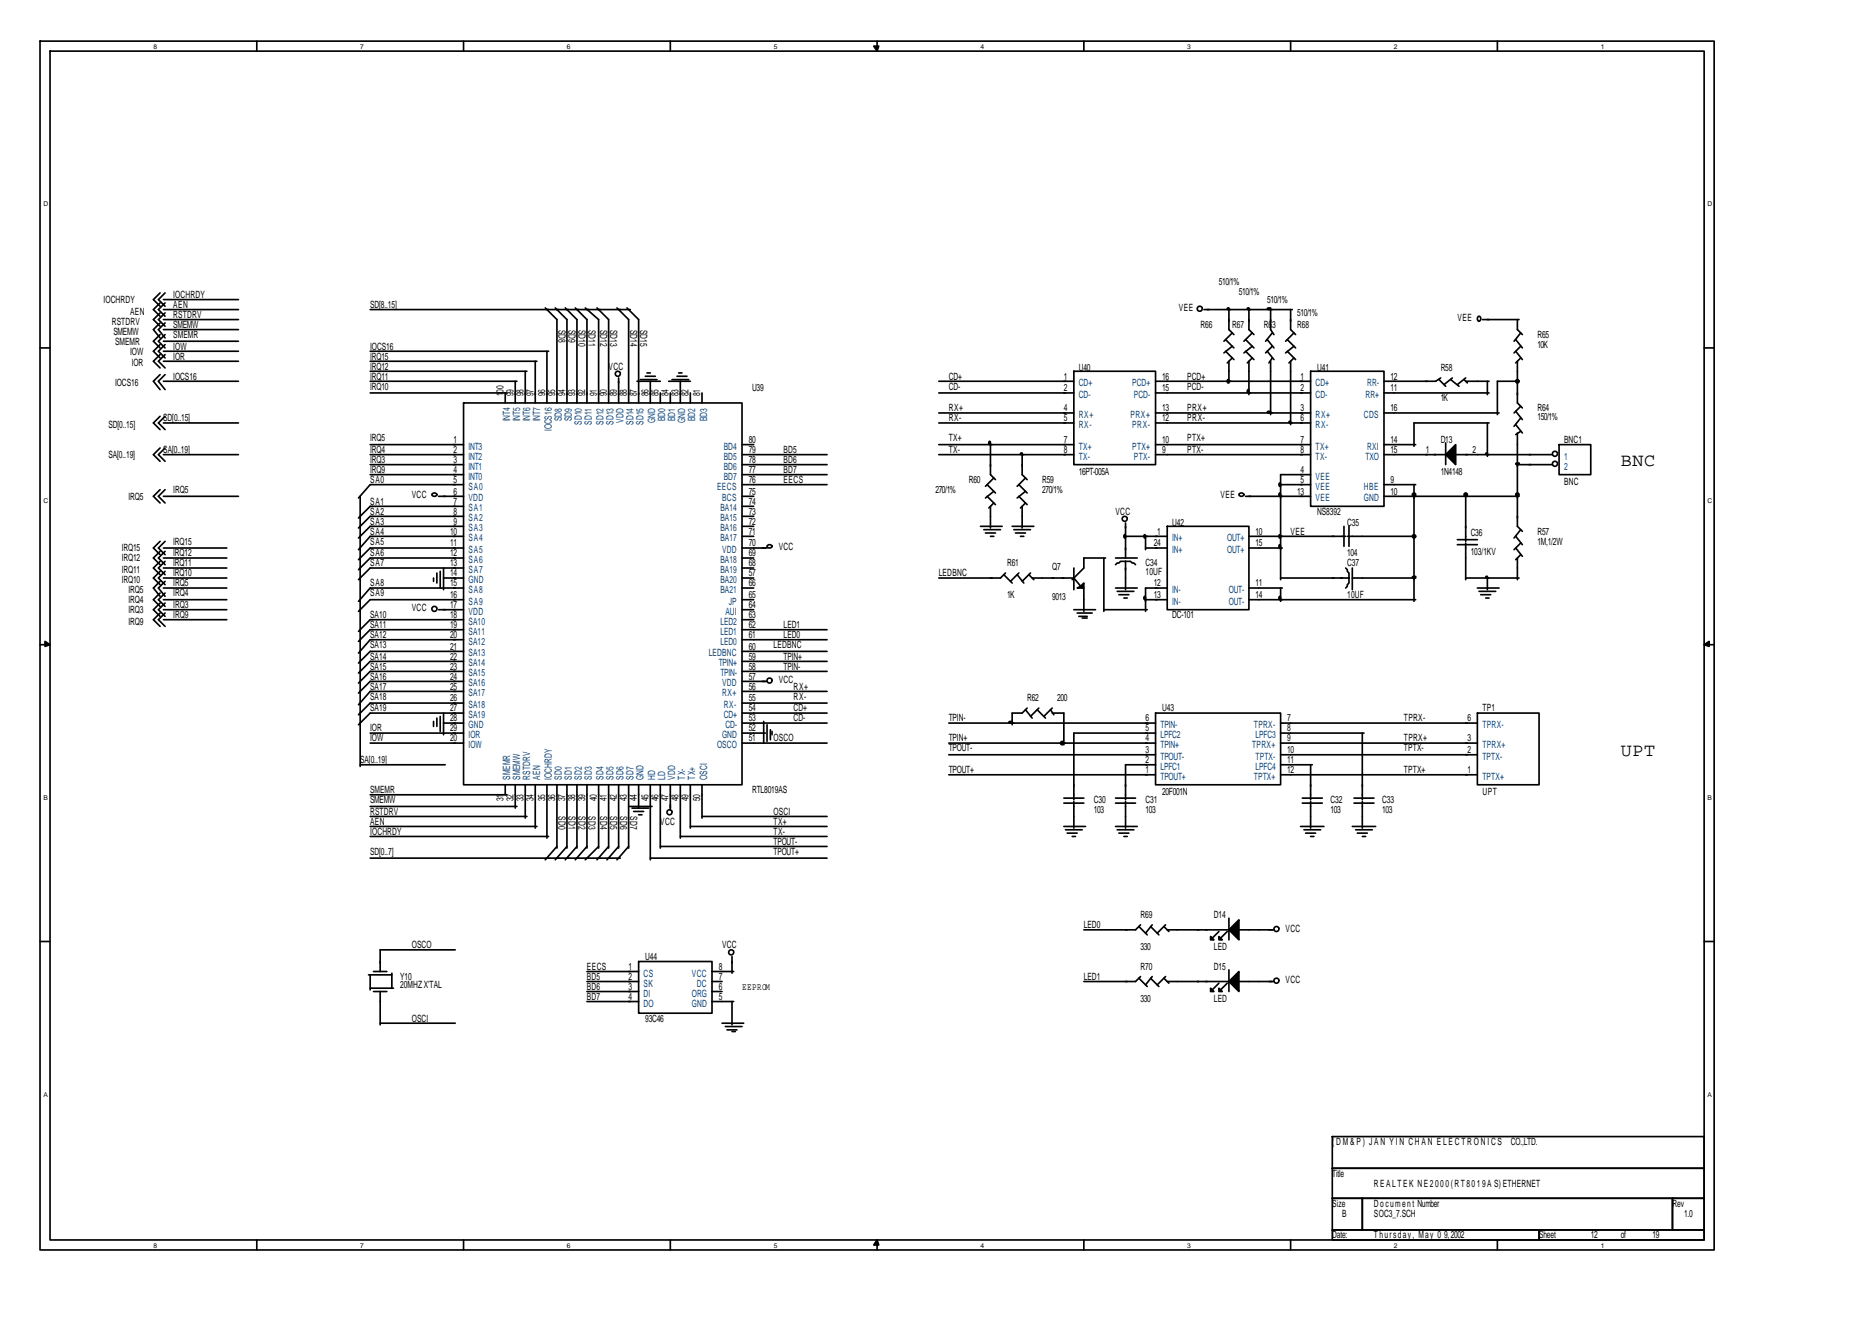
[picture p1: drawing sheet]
<svg xmlns="http://www.w3.org/2000/svg" width="297mm" height="210mm" viewBox="0 0 297 210" stroke-linecap="round" stroke-linejoin="round" font-family="sans-serif">
<g fill="none" stroke="#000" stroke-width=".26">
<path d="M6.3 6.5h265.7v191.8h-265.7zM7.9 8.1h262.5v188.7h-262.5zM40.7 6.5v1.6M73.6 6.5v1.6M106.4 6.5v1.6M139.2 6.5v1.6M172 6.5v1.6M204.8 6.5v1.6M237.6 6.5v1.6M6.3 55.2h1.6M25.4 46.5l-1.1 1 1.1 1.1M25.4 48.1l-1.1 1 1.1 1.1"/>
<path d="M25.4 49.7l-1.1 1 1.1 1.1M25.4 51.2l-1.1 1.1 1.1 1.3M25.4 53.1l-1.1 1.1 1.1 1M25.4 54.7l-1.1 1 1.1 1.1M25.4 56.3l-1.1 1 1.1 1.1M25.4 59.4l-1.1 1.1 1.1 1.3M25.9 49.1h11.9M25.9 50.7h11.9M25.9 47.5h11.9M25.9 52.3h11.9M25.9 54.2h11.9M25.9 55.7h11.9"/>
<path d="M25.9 57.3h11.9M26.2 46.5l-1.1 1 1.1 1.1M26.2 48.1l-1.1 1 1.1 1.1M26.2 49.7l-1.1 1 1.1 1.1M26.2 51.2l-1.1 1.1 1.1 1.3M26.2 53.1l-1.1 1.1 1.1 1M26.2 54.7l-1.1 1 1.1 1.1M26.2 56.3l-1.1 1 1.1 1.1M26.2 59.4l-1.1 1.1 1.1 1.3M58.7 49.1h41.3M58.7 55.7h28.3M58.7 57.3h26.5"/>
<path d="M58.7 58.9h24.9M83.3 58.9v5M84.9 57.3v6.6M86.5 48.9l1.9 1.8v13.2M86.8 55.7v8.2M88.1 48.9l1.9 1.8v13.2M89.7 48.9l1.8 1.8v13.2M91.3 48.9l1.8 1.8v13.2M92.9 48.9l2.1 1.8v13.2M94.7 48.9l1.9 1.8v13.2M97.9 48.9l1.8 1.8v13.2M98.2 60v3.9"/>
<path d="M98.4 59.2a.4 .4 0 0 0-.6-.3 .4 .4 0 0 0-.1 .7 .4 .4 0 0 0 .7-.1v-.2M99.5 48.9l1.8 1.8v13.2M102.4 59.7h1.6M102.7 59.2h.5M107.4 59.7h1.6M107.7 59.2h.5M170.4 58.9h13v14.8h-13zM190.8 48.9a.4 .4 0 0 0-.6-.3 .4 .4 0 0 0-.1 .6 .4 .4 0 0 0 .6 0l.1-.2M191 49.1h14.1M194.5 53.9l1.3 1.3M194.5 55.7l1.3 1.4M195 49.1v3.2l.8 .8"/>
<path d="M195 57.3v3.5M195.5 52.8l-1.3 1.4M195.5 54.9l-1.3 1.1M195.5 56.8l-.8 .8M197.6 53.9l1.4 1.3M197.6 55.7l1.4 1.4M198.2 49.1v3.2l.8 .8M198.2 57.3v5.3M198.7 52.8l-1.3 1.4M198.7 54.9l-1.3 1.1M198.7 56.8l-.8 .8M201.1 53.9l1 1.3"/>
<path d="M201.1 55.7l1 1.4M201.6 49.1v3.2l.5 .8M201.6 57.3v8.5M201.9 52.8l-1.1 1.4M201.9 54.9l-1.1 1.1M201.9 56.8l-.6 .8M204.3 53.9l1.3 1.3M204.3 55.7l1.3 1.4M204.8 49.1v3.2l.8 .8M204.8 57.3v10.1M205.3 52.8l-1.3 1.4M205.3 54.9l-1.3 1.1"/>
<path d="M205.3 56.8l-.8 .8M208 58.9h11.6v21.4h-11.6zM228.6 60l-.8 .5h-8.2M230.5 60l-1.4 1M232.6 60l-1.4 1M234.9 50.4a.26 .26 0 0 0-.3-.2 .46 .46 0 0 0 .1 .8l.1-.1 .1-.3M235.2 50.7h5.8M240.5 53.9l1.1 1.3M240.5 55.7l1.1 1.4M240.8 50.7v1.6l.8 .8M240.8 57.3v6.6l.8 .8M241.3 52.8l-1.1 1.4"/>
<path d="M241.3 54.9l-1.1 1.1M241.3 56.8l-.8 .8M270.4 55.2h1.6M25.4 77.7l-1.1 1.1 1.1 1M25.4 71.1l-1.1 1 1.1 1.1M25.4 66.1l-1.1 1 1.1 1.1M25.9 60.5h11.9M25.9 78.8h11.9M25.9 72.1h11.9M25.9 67.1h11.9M26.2 77.7l-1.1 1.1 1.1 1M26.2 71.1l-1.1 1 1.1 1.1"/>
<path d="M26.2 66.1l-1.1 1 1.1 1.1M57.1 78.8v42.8M58.7 60.5h23.3M58.7 70.6h14.9M58.7 72.1h14.9M58.7 73.7h14.9M58.7 75.3h14.9M58.7 62.4h21.7M68.6 78.4a.46 .46 0 0 1 .7 .1 .38 .38 0 0 1-.4 .3 .38 .38 0 0 1-.3-.4zM69.6 78.8h4M73.6 63.9h44.1v60.6h-44.1zM73.6 76.9h-14.9l-1.8 2.1"/>
<path d="M80.2 62.4v1.5M81.8 60.5v3.4M101.1 60.5h3.7M101.6 60.2h2.6M103.2 60.5v3.4M104.8 62.4v1.5M106.1 60.5h3.4M106.4 62.4v1.5M106.6 60.2h2.7M107.9 60.5v3.4M109.5 62.4v1.5M111.4 62.4v1.5"/>
<path d="M117.7 78.8h1.9M117.7 70.6h1.9M117.7 72.1h13.5M117.7 73.7h13.5M117.7 75.3h13.5M117.7 76.9h13.5M149 60.5h21.4M149 70.6h21.4M149 72.1h21.4M149 62.4h21.4M149 65.5h21.4M149 67.1h21.4"/>
<path d="M156.6 76.9l1.4 1.3M156.6 78.8l1.4 1.3M157.2 70.6v4.7l.8 .8M157.7 75.8l-1.3 1.4M157.7 78l-1.3 1M157.7 79.8l-.8 .8M161.7 76.9l1.3 1.3M161.7 78.8l1.3 1.3M162.2 72.1v3.2l.8 .8M162.7 75.8l-1.3 1.4M162.7 78l-1.3 1M162.7 79.8l-.8 .8"/>
<path d="M183.4 60.5h24.6M183.4 70.6h24.6M183.4 72.1h24.6M183.4 62.4h24.6M183.4 65.5h24.6M183.4 67.1h24.6M196.6 78.4a.46 .46 0 0 1 .8 .1 .38 .38 0 0 1-.4 .3 .38 .38 0 0 1-.4-.4zM197.6 78.8h10.4M203.2 76.9h4.8M208 75.3h-4.8v16.7M219.6 78.8h21.4M219.6 70.6h5"/>
<path d="M219.6 72.1h9.8M219.6 76.9h5M219.6 62.4h16.7M219.6 65.5h18.3M224.4 76.9v18.5M228.3 60.2l1.1 1.1M229.4 70.3v3.4M230.2 60.2l1.3 1.1M231 72.1h15.3M232.3 60.2l.5 .6M232.6 60.5h3.7M232.6 78.8v7.1"/>
<path d="M236 60.5v2.1M236 67.1v5.3M236.3 67.1h-11.9v3.7M240.5 65.3l1.1 1.3M240.5 67.4l1.1 1.3M240.8 73.7h5.5M240.8 68.7v14.8l.8 .8M241 60.5h-3.4v5.3M241.3 64.5l-1.1 1M241.3 66.3l-1.1 1.3M241.3 68.4l-.8 .6M247.1 71.9a.4 .4 0 0 0-.6-.3 .4 .4 0 0 0-.1 .7 .4 .4 0 0 0 .7-.1v-.2"/>
<path d="M247.1 73.5a.4 .4 0 0 0-.6-.3 .4 .4 0 0 0-.1 .6 .4 .4 0 0 0 .7 0v-.2M247.4 70.6h5v4.7h-5zM25.4 95.7l-1.1 1 1.1 1.1M25.4 94.1l-1.1 1.1 1.1 1M25.4 92.3l-1.1 1 1.1 1.3M25.4 97.3l-1.1 1 1.1 1.1M25.4 90.7l-1.1 1 1.1 1.1M25.4 89.1l-1.1 1 1.1 1.1M25.4 87.5l-1.1 1 1.1 1.1M25.4 85.9l-1.1 1.1 1.1 1M25.9 93.3h10.1M25.9 96.7h10.1"/>
<path d="M25.9 87h10.1M25.9 88.5h10.1M25.9 90.1h10.1M25.9 91.7h10.1M25.9 95.2h10.1M25.9 98.3h10.1M26.2 95.7l-1.1 1 1.1 1.1M26.2 94.1l-1.1 1.1 1.1 1M26.2 92.3l-1.1 1 1.1 1.3M26.2 97.3l-1.1 1 1.1 1.1M26.2 90.7l-1.1 1 1.1 1.1M26.2 89.1l-1.1 1 1.1 1.1"/>
<path d="M26.2 87.5l-1.1 1 1.1 1.1M26.2 85.9l-1.1 1.1 1.1 1M68.8 91.7v.6M69.3 96.5a.4 .4 0 0 0-.6-.3 .4 .4 0 0 0-.1 .7 .4 .4 0 0 0 .7-.1v-.2M69.3 90.9v1.6M69.6 96.7h4M69.8 90.7v2.6M70.4 90.1v3.5M70.4 91.7h3.2M73.6 93.3h-14.9l-1.8 2.1M73.6 83.5h-14.9l-1.8 1.9M73.6 85.1h-14.9l-1.8 2.1"/>
<path d="M73.6 87h-14.9l-1.8 1.8M73.6 80.3h-14.9l-1.8 1.9M73.6 81.9h-14.9l-1.8 1.9M73.6 88.5h-14.9l-1.8 1.9M73.6 90.1h-14.9l-1.8 1.9M73.6 95.2h-14.9l-1.8 1.8M73.6 98.3h-14.9l-1.8 1.9M73.6 99.9h-14.9l-1.8 1.9M117.7 93.3h1.9M117.7 83.5h1.9M117.7 85.1h1.9M117.7 96.7h1.9"/>
<path d="M117.7 87h4M117.7 80.3h1.9M117.7 81.9h1.9M117.7 88.5h1.9M117.7 90.1h1.9M117.7 91.7h1.9M117.7 95.2h1.9M117.7 98.3h1.9M117.7 99.9h13.5M121.8 86.6a.46 .46 0 0 1 .7 .1 .38 .38 0 0 1-.4 .3 .38 .38 0 0 1-.3-.4zM155.6 83.5h3.4M156.1 84h2.6"/>
<path d="M156.4 84.6h1.6M157.2 85.1h.5M157.2 80.3v3.5M159.3 91.2l1.3 1.3M159.5 90.9l-.8 .8h-9.7M160.6 83.5h3.4M160.9 84h2.6M161.1 84.6h1.6M161.4 91.2l1.1 1.3M161.7 90.9l-1.4 1.4M161.9 85.1h.6M162.2 80.3v3.5"/>
<path d="M163.2 91.2l.8 .8M163.5 90.9l-1.3 1.4M163.8 91.7h6.6l1.3 1.6M170.4 96.7h3.4M170.4 90.1v3.5M170.9 97.3h2.4M171.2 97.8h1.3M171.7 98.1h.8M172 93.3v3.7M175.2 96.7h6.8M175.2 88.5v8.5M175.4 88.5h-3.4v1.6l-1.9 1.9"/>
<path d="M177 93.3h3.4M177 88.5h3.4M177.3 93.8h2.6M177.5 94.4h1.6M178.3 94.9h.6M178.6 89.1h.8l.8 .5M178.6 89.1h-.8l-.8 .5M178.6 85.1h6.6M178.6 83v5.5M178.6 89.1v4.5M178.9 82.2a.4 .4 0 0 0-.6-.2 .4 .4 0 0 0-.1 .6 .4 .4 0 0 0 .6-.1l.1-.2M181.8 87h3.4"/>
<path d="M181.8 95.2h3.4M181.8 85.1v2.1M185.2 83.5h13v13.2h-13zM185.2 93.3h-3.4v3.7M198.2 93.3h5.3M198.2 85.1h15.3M198.2 87h5.3M198.2 95.2h26.4M203.2 91.7h10.8M203.2 93.3v2.1M213.3 83.5v3.2M213.5 90.1l.5 .8v.8"/>
<path d="M213.8 85.1h10.8M214 91.7v.8l-.5 .8M214 83.5v3.2M214.6 91.7h10M214.6 90.1v3.5M231.2 86.4h3.2M231.2 85.6h3.2M232.6 91.7h8.4M232.6 86.2v5.8M234.4 93.3h3.5M234.7 93.8h2.6M234.9 94.4h1.6"/>
<path d="M235.7 94.9h.6M236 91.7v1.9M240.5 85.1l1.1 1.3M240.5 87l1.1 1.3M240.8 88.5v3.5M241.3 84l-1.1 1.4M241.3 86.2l-1.1 1M241.3 88l-.8 .8M6.3 102.3h1.6M58.7 116.3h14.9M58.7 117.9h14.9M68.8 114.5v.8"/>
<path d="M69.3 113.9v1.4M69.8 113.7v2.4M70.4 113.2v3.4M70.4 114.7h3.2M73.6 108.1h-14.9l-1.8 1.9M73.6 101.5h-14.9l-1.8 2.1M73.6 103.4h-14.9l-1.8 1.8M73.6 105h-14.9l-1.8 1.8M73.6 106.5h-14.9l-1.8 1.9M73.6 109.7h-14.9l-1.8 2.1M73.6 111.6h-14.9l-1.8 1.8M73.6 113.2h-14.9l-1.8 1.8"/>
<path d="M117.7 108.1h4M117.7 101.5h13.5M117.7 103.4h13.5M117.7 105h13.5M117.7 106.5h13.5M117.7 109.7h13.5M117.7 111.6h13.5M117.7 113.2h13.5M117.7 114.7h13.5M117.7 116.3h3.7M117.7 117.9h13.5M121.2 114.5v3.4"/>
<path d="M121.7 115v2.7M122.2 115.8v1.6M122.5 107.9a.4 .4 0 0 0-.6-.3 .4 .4 0 0 0-.1 .6 .4 .4 0 0 0 .6 0l.1-.2M122.5 116.1v.5M150.5 114.7h32.9M150.5 117.9h32.9M150.5 119.8h32.9M162.7 112.6l1.1 1.3M163 112.4l-.8 .8h-1.6v1.8M164.6 112.6l1.3 1.3M164.8 112.4l-1.3 1.3M166.7 112.6l.5 .8"/>
<path d="M167 113.2h1.8v5M167 112.4l-1.4 1.3M183.4 113.2h19.8v11.3h-19.8zM183.4 116.3h-13v10.6M203.2 114.7h31.2M203.2 116.3h13.2M203.2 117.9h31.2M203.2 119.8h31.2M216.2 116.3v10.6M234.4 113.2h9.8v11.3h-9.8zM270.4 102.3h1.6M57.1 121.4h13.5"/>
<path d="M58.7 128h23.3M58.7 131.1h26.5M58.7 132.7h28.3M58.7 136.2h39.7M58.7 126.1h21.7M58.7 129.6h24.9M80.2 124.5v1.6M81.8 124.5v3.7M83.3 124.5v5.3M84.9 124.5v6.9M86.8 124.5v8.5M88.4 124.5v10.1"/>
<path d="M88.4 134.3l-1.9 2.1M90 124.5v10.1M90 134.3l-1.9 2.1M91.5 124.5v10.1M91.5 134.3l-1.8 2.1M93.1 124.5v10.1M93.1 134.3l-1.8 2.1M95 124.5v10.1M95 134.3l-2.1 2.1M96.6 124.5v10.1M96.6 134.3l-1.9 2.1M98.2 124.5v10.1"/>
<path d="M98.2 134.3l-1.9 2.1M99.7 128h3.8M99.7 124.5v10.1M99.7 134.3l-1.8 2.1M100.3 128.2h2.6M100.5 128.8h1.6M101.3 129.3h.6M101.3 124.5v3.7M103.2 124.5v11.9M103.2 136.2h28M104.8 124.5v10.1M104.8 134.3h26.4"/>
<path d="M106.4 124.5v4M106.6 128.8a.4 .4 0 0 0-.5-.3 .4 .4 0 0 0-.1 .6 .4 .4 0 0 0 .6 0v-.2M107.9 132.7h23.3M107.9 124.5v8.5M109.5 131.1h21.7M109.5 124.5v6.9M111.4 124.5v5.3M111.4 129.6h19.8M150.5 122.9h32.9M168.8 131.1h3.4M168.8 127.4h3.2M168.8 126.6h3.2"/>
<path d="M169.1 131.7h2.6M169.3 132.2h1.6M170.1 132.7h.6M170.4 127.2v4.2M177 131.1h3.4M177 127.4h3.2M177 126.6h3.2M177.3 131.7h2.6M177.5 132.2h1.6M178.3 132.7h.6M178.6 127.2v4.2M183.4 121.4h-4.8v5.5"/>
<path d="M203.2 121.4h5M203.2 122.9h31.2M206.4 131.1h3.7M206.6 127.4h3.2M206.6 126.6h3.2M206.9 131.7h2.6M207.2 132.2h1.6M208 132.7h.5M208 121.4v5.5M208 127.2v4.2M214.6 131.1h3.7M214.8 127.4h3.2"/>
<path d="M214.8 126.6h3.2M215.1 131.7h2.7M215.4 132.2h1.6M216.2 132.7h.5M216.2 127.2v4.2M6.3 149.4h1.6M58.5 154.7h3.7M58.7 154.7v2.4M58.7 156.8h3.7M59.3 154.2h2.1M59.3 157.3h2.1M60.3 157.3v5.3"/>
<path d="M62.2 154.4v2.4M72.2 150.7h-11.9v3.5M93.1 155.8h8.2M93.1 154.2h8.2M93.1 157.3h8.2M93.1 158.9h8.2M101.3 152.6h11.7v8.2h-11.7zM113 155.8h1.6M113 154.2h3.4M113 157.3h1.6M113 158.9h3.4M116.2 151.8v2.6"/>
<path d="M116.2 158.9v3.7M116.4 151a.4 .4 0 0 0-.6-.3 .4 .4 0 0 0-.1 .7 .4 .4 0 0 0 .7-.1v-.2M180.7 147l1.3 1.3M180.7 155.2l1.3 1.3M181 146.8l-.8 .7h-8.2M181 155l-.8 .8h-8.2M182.6 147l1.3 1.3M182.6 155.2l1.3 1.3M182.8 146.8l-1 1.3M182.8 155l-1 1.3M184.7 147l.8 .8M184.7 155.2l.8 .8"/>
<path d="M184.9 146.8l-1.3 1.3M184.9 155l-1.3 1.3M185.2 147.5h9.8M185.2 155.8h9.8M193.4 147.8l-1 1.1M193.4 156l-1 1.1M194.7 147.8l-1 1.1M194.7 156l-1 1.1M195 145.7v3.4M195 153.9v3.4M196.3 147.5h5.8M196.3 155.8h5.8"/>
<path d="M202.9 147.3a.4 .4 0 0 0-.5-.3 .4 .4 0 0 0-.1 .7 .4 .4 0 0 0 .6-.1v-.2M202.9 155.5a.4 .4 0 0 0-.5-.3 .4 .4 0 0 0-.1 .7 .4 .4 0 0 0 .6-.1v-.2M270.4 149.4h1.6M60.3 162.4h11.9M114.6 162.4h3.4M115.1 162.9h2.6M115.4 163.4h1.5M116.2 163.7h.5M40.7 196.8v1.5M73.6 196.8v1.5M106.4 196.8v1.5M139.2 196.8v1.5"/>
<path d="M172 196.8v1.5M204.8 196.8v1.5M211.4 180.4h59v5h-59zM211.4 185.4h59v4.7h-59zM211.4 190.1h4.8v5.1h-4.8zM211.4 195.2h32.8v1.6h-32.8zM216.2 190.1h49.2v5.1h-49.2zM237.6 196.8v1.5M244.2 195.2h26.2v1.6h-26.2zM265.4 190.1h5v5.1h-5z"/>
</g>
<g fill="#000" stroke="#000" stroke-width=".26">
<path d="M138.6 7.3h.8l-.2 .8z" fill-rule="evenodd"/>
<path d="M229.4 72.1l1.6-1.5v3.1z" fill-rule="evenodd"/>
<path d="M170.9 93.3l.5-.3 .6-.5v.8z" fill-rule="evenodd"/>
<path d="M7.1 101.8l.8 .5-.8 .3z" fill-rule="evenodd"/>
<path d="M270.4 102.3l.8-.5v.8z" fill-rule="evenodd"/>
<path d="M192.1 148.6l.5 .5h-.5z" fill-rule="evenodd"/>
<path d="M192.1 156.8l.5 .5h-.5z" fill-rule="evenodd"/>
<path d="M193.4 148.6l.5 .5h-.5z" fill-rule="evenodd"/>
<path d="M193.4 156.8l.5 .5h-.5z" fill-rule="evenodd"/>
<path d="M195 147.5l1.6-1.5v3.1z" fill-rule="evenodd"/>
<path d="M195 155.8l1.6-1.6v3.1z" fill-rule="evenodd"/>
<path d="M139.2 196.8l.2 .8h-.8z" fill-rule="evenodd"/>
</g>
<g fill="#000" stroke="#000" stroke-width=".26">
<path d="M194.8 48.9h.2v.2h-.2zM197.9 48.9h.3l-.1 .2h-.2zM201.2 48.9h.4v.1a.33 .33 0 0 1-.5 0zM156.9 70.1l.1-.1a.33 .33 0 0 1 0 .6zM162 71.9h.2v.2h-.2zM194.8 60.3l.1-.1a.33 .33 0 0 1 0 .6zM197.9 61.9l.1-.1a.33 .33 0 0 1 0 .6zM201.2 65.3h.4v.1a.33 .33 0 0 1-.5 0zM203 76.7l.1-.1a.33 .33 0 0 1 0 .6zM203 78.3l.1-.1a.33 .33 0 0 1 0 .6zM204.6 66.9h.2l-.1 .2h-.1zM235.8 71.9h.2v.2h-.2z"/>
<path d="M240.6 73.5h.4v.1a.33 .33 0 0 1-.5 0zM178.4 84.9l.1-.1a.33 .33 0 0 1 0 .6zM181.5 84.9l.1-.1a.33 .33 0 0 1 0 .6zM181.5 94.7l.1-.1a.33 .33 0 0 1 0 .6zM203 84.9l.1-.1a.33 .33 0 0 1 0 .6zM203 86.5l.1-.1a.33 .33 0 0 1 0 .6zM203 94.7l.1-.1a.33 .33 0 0 1 0 .6zM224.2 91.5h.4v.1a.33 .33 0 0 1-.5 0zM235.8 91.5h.2v.2h-.2zM160.2 114.5h.4v.1a.33 .33 0 0 1-.5 0z"/>
<circle cx="224.4" cy="78.5" r=".26"/>
<circle cx="232.6" cy="78.5" r=".26"/>
<circle cx="240.8" cy="60.5" r=".26"/>
<circle cx="240.8" cy="78.5" r=".26"/>
<circle cx="224.4" cy="85.1" r=".26"/>
<circle cx="168.5" cy="117.9" r=".26"/>
</g>
<g font-size="2.9">
<text x="257.2" y="74">BNC</text>
<text x="257.2" y="120">UPT</text>
</g>
<g font-size="1.6">
<text x="27.5" y="47.3">IOCHRDY</text>
<text x="193.4" y="45.2">510/1%</text>
<text x="196.6" y="46.7">510/1%</text>
<text x="16.4" y="48.1">IOCHRDY</text>
<text x="17.7" y="51.5">RSTDRV</text>
<text x="18" y="53.1">SMEMW</text>
<text x="20.6" y="49.9">AEN</text>
<text x="27.5" y="48.9">AEN</text>
<text x="27.5" y="50.4">RSTDRV</text>
<text x="27.5" y="52">SMEMW</text>
<text x="27.5" y="53.6">SMEMR</text>
<text x="58.7" y="48.9">SD[8..15]</text>
<text x="88.6" y="52.3" transform="rotate(90 88.6 52.3)">SD8</text>
<text x="90.2" y="52.3" transform="rotate(90 90.2 52.3)">SD9</text>
<text x="91.8" y="52.3" transform="rotate(90 91.8 52.3)">SD10</text>
<text x="93.4" y="52.3" transform="rotate(90 93.4 52.3)">SD11</text>
<text x="95.2" y="52.3" transform="rotate(90 95.2 52.3)">SD12</text>
<text x="96.8" y="52.3" transform="rotate(90 96.8 52.3)">SD13</text>
<text x="100" y="52.3" transform="rotate(90 100 52.3)">SD14</text>
<text x="101.6" y="52.3" transform="rotate(90 101.6 52.3)">SD15</text>
<text x="187.1" y="49.4">VEE</text>
<text x="190.5" y="52">R66</text>
<text x="195.5" y="52">R67</text>
<text x="200.6" y="52">R63</text>
<text x="201.1" y="48.1">510/1%</text>
<text x="205.8" y="52">R68</text>
<text x="205.8" y="50.2">510/1%</text>
<text x="231.2" y="51">VEE</text>
<text x="243.9" y="53.6">R65</text>
<text x="18.3" y="54.7">SMEMR</text>
<text x="20.6" y="56.3">IOW</text>
<text x="20.9" y="58.1">IOR</text>
<text x="27.5" y="55.5">IOW</text>
<text x="27.5" y="57.1">IOR</text>
<text x="58.7" y="55.5">IOCS16</text>
<text x="58.7" y="57.1">IRQ15</text>
<text x="58.7" y="58.6">IRQ12</text>
<text x="96.6" y="58.6">VCC</text>
<text x="171.2" y="58.9">U40</text>
<text x="209" y="58.9">U41</text>
<text x="228.6" y="58.9">R58</text>
<text x="243.9" y="55.2">10K</text>
<text x="18.3" y="61.3">IOCS16</text>
<text x="27.5" y="60.2">IOCS16</text>
<text x="58.7" y="60.2">IRQ11</text>
<text x="58.7" y="61.8">IRQ10</text>
<text x="79.9" y="62.9" transform="rotate(-90 79.9 62.9)">100</text>
<text x="81.5" y="62.9" transform="rotate(-90 81.5 62.9)">99</text>
<text x="83.1" y="62.9" transform="rotate(-90 83.1 62.9)">98</text>
<text x="84.7" y="62.9" transform="rotate(-90 84.7 62.9)">97</text>
<text x="86.5" y="62.9" transform="rotate(-90 86.5 62.9)">96</text>
<text x="88.1" y="62.9" transform="rotate(-90 88.1 62.9)">95</text>
<text x="89.7" y="62.9" transform="rotate(-90 89.7 62.9)">94</text>
<text x="91.3" y="62.9" transform="rotate(-90 91.3 62.9)">93</text>
<text x="92.9" y="62.9" transform="rotate(-90 92.9 62.9)">92</text>
<text x="94.7" y="62.9" transform="rotate(-90 94.7 62.9)">91</text>
<text x="96.3" y="62.9" transform="rotate(-90 96.3 62.9)">90</text>
<text x="97.9" y="62.9" transform="rotate(-90 97.9 62.9)">89</text>
<text x="99.5" y="62.9" transform="rotate(-90 99.5 62.9)">88</text>
<text x="101.1" y="62.9" transform="rotate(-90 101.1 62.9)">87</text>
<text x="102.9" y="62.9" transform="rotate(-90 102.9 62.9)">86</text>
<text x="104.5" y="62.9" transform="rotate(-90 104.5 62.9)">85</text>
<text x="106.1" y="62.9" transform="rotate(-90 106.1 62.9)">84</text>
<text x="107.7" y="62.9" transform="rotate(-90 107.7 62.9)">83</text>
<text x="109.3" y="62.9" transform="rotate(-90 109.3 62.9)">82</text>
<text x="111.1" y="62.9" transform="rotate(-90 111.1 62.9)">81</text>
<text x="119.3" y="62.1">U39</text>
<text x="150.5" y="60.2">CD+</text>
<text x="150.5" y="61.8">CD-</text>
<text x="150.5" y="65.3">RX+</text>
<text x="168.8" y="60.2">1</text>
<text x="168.8" y="62.1">2</text>
<text x="168.8" y="65.3">4</text>
<text x="184.4" y="60.2">16</text>
<text x="184.4" y="62.1">15</text>
<text x="184.4" y="65.3">13</text>
<text x="188.4" y="60.2">PCD+</text>
<text x="188.4" y="61.8">PCD-</text>
<text x="188.4" y="65.3">PRX+</text>
<text x="206.4" y="60.2">1</text>
<text x="206.4" y="62.1">2</text>
<text x="206.4" y="65.3">3</text>
<text x="220.7" y="60.2">12</text>
<text x="220.7" y="62.1">11</text>
<text x="220.7" y="65.3">16</text>
<text x="228.6" y="63.7">1K</text>
<text x="243.9" y="65.3">R64</text>
<text x="17.2" y="67.9">SD[0..15]</text>
<text x="25.9" y="66.9">SD[0..15]</text>
<text x="25.9" y="71.9">SA[0..19]</text>
<text x="58.7" y="70">IRQ5</text>
<text x="58.7" y="71.9">IRQ4</text>
<text x="72" y="70.3">1</text>
<text x="72" y="71.9">2</text>
<text x="118.8" y="71.9">79</text>
<text x="118.8" y="70.3">80</text>
<text x="124.3" y="71.9">BD5</text>
<text x="150.5" y="66.9">RX-</text>
<text x="150.5" y="70">TX+</text>
<text x="150.5" y="71.9">TX-</text>
<text x="168.8" y="66.9">5</text>
<text x="168.8" y="70.3">7</text>
<text x="168.8" y="71.9">8</text>
<text x="184.4" y="66.9">12</text>
<text x="184.4" y="70.3">10</text>
<text x="184.4" y="71.9">9</text>
<text x="188.4" y="66.9">PRX-</text>
<text x="188.4" y="70">PTX+</text>
<text x="188.4" y="71.9">PTX-</text>
<text x="206.4" y="66.9">6</text>
<text x="206.4" y="70.3">7</text>
<text x="206.4" y="71.9">8</text>
<text x="220.7" y="70.3">14</text>
<text x="220.7" y="71.9">15</text>
<text x="226.2" y="71.9">1</text>
<text x="228.6" y="70.3">D13</text>
<text x="233.6" y="71.9">2</text>
<text x="243.9" y="66.6">150/1%</text>
<text x="248.2" y="70.3">BNC1</text>
<text x="17.2" y="72.7">SA[0..19]</text>
<text x="58.7" y="73.5">IRQ3</text>
<text x="58.7" y="75.1">IRQ9</text>
<text x="58.7" y="76.6">SA0</text>
<text x="72" y="73.5">3</text>
<text x="72" y="75.1">4</text>
<text x="72" y="76.6">5</text>
<text x="118.8" y="76.6">76</text>
<text x="118.8" y="75.1">77</text>
<text x="118.8" y="73.5">78</text>
<text x="124.3" y="73.5">BD6</text>
<text x="124.3" y="75.1">BD7</text>
<text x="124.3" y="76.6">EECS</text>
<text x="153.7" y="76.6">R60</text>
<text x="165.4" y="76.6">R59</text>
<text x="171.2" y="75.3">16PT-005A</text>
<text x="206.4" y="75.1">4</text>
<text x="206.4" y="76.6">5</text>
<text x="220.7" y="76.6">9</text>
<text x="228.6" y="75.3">1N4148</text>
<text x="248.2" y="76.9">BNC</text>
<text x="20.4" y="79.3">IRQ5</text>
<text x="27.5" y="78.2">IRQ5</text>
<text x="58.7" y="80.1">SA1</text>
<text x="58.7" y="81.7">SA2</text>
<text x="58.7" y="83.3">SA3</text>
<text x="65.4" y="79">VCC</text>
<text x="72" y="78.5">6</text>
<text x="72" y="80.1">7</text>
<text x="72" y="81.7">8</text>
<text x="72" y="83.3">9</text>
<text x="118.8" y="83.3">72</text>
<text x="118.8" y="81.7">73</text>
<text x="118.8" y="80.1">74</text>
<text x="118.8" y="78.5">75</text>
<text x="148.4" y="78.2">270/1%</text>
<text x="165.4" y="78.2">270/1%</text>
<text x="177" y="81.7">VCC</text>
<text x="186" y="83.5">U42</text>
<text x="193.7" y="79">VEE</text>
<text x="205.8" y="78.5">13</text>
<text x="209" y="81.7">NS8392</text>
<text x="213.8" y="83.5">C35</text>
<text x="220.7" y="78.5">10</text>
<text x="19.3" y="89.1">IRQ12</text>
<text x="19.3" y="87.5">IRQ15</text>
<text x="27.5" y="86.4">IRQ15</text>
<text x="27.5" y="88.3">IRQ12</text>
<text x="27.5" y="89.9">IRQ11</text>
<text x="58.7" y="86.4">SA5</text>
<text x="58.7" y="88.3">SA6</text>
<text x="58.7" y="89.9">SA7</text>
<text x="58.7" y="84.8">SA4</text>
<text x="71.4" y="84.8">10</text>
<text x="71.4" y="86.7">11</text>
<text x="71.4" y="88.3">12</text>
<text x="71.4" y="89.9">13</text>
<text x="118.8" y="89.9">68</text>
<text x="118.8" y="88.3">69</text>
<text x="118.8" y="86.7">70</text>
<text x="118.8" y="84.8">71</text>
<text x="123.6" y="87.2">VCC</text>
<text x="159.8" y="89.9">R61</text>
<text x="181.8" y="89.9">C34</text>
<text x="183.1" y="86.7">24</text>
<text x="183.6" y="84.8">1</text>
<text x="199.2" y="84.8">10</text>
<text x="199.2" y="86.7">15</text>
<text x="204.8" y="84.8">VEE</text>
<text x="213.8" y="88.3">104</text>
<text x="213.8" y="89.9">C37</text>
<text x="233.4" y="85.1">C36</text>
<text x="233.4" y="88">103/1KV</text>
<text x="243.9" y="84.8">R57</text>
<text x="243.9" y="86.4">1M,1/2W</text>
<text x="19.3" y="92.5">IRQ10</text>
<text x="19.3" y="90.9">IRQ11</text>
<text x="20.4" y="95.7">IRQ4</text>
<text x="20.4" y="94.1">IRQ5</text>
<text x="27.5" y="91.5">IRQ10</text>
<text x="27.5" y="93">IRQ5</text>
<text x="27.5" y="94.6">IRQ4</text>
<text x="58.7" y="93">SA8</text>
<text x="58.7" y="94.6">SA9</text>
<text x="71.4" y="91.5">14</text>
<text x="71.4" y="93">15</text>
<text x="71.4" y="94.9">16</text>
<text x="118.8" y="94.9">65</text>
<text x="118.8" y="93">66</text>
<text x="118.8" y="91.5">57</text>
<text x="149" y="91.5">LEDBNC</text>
<text x="159.8" y="94.9">1K</text>
<text x="167" y="90.4">Q7</text>
<text x="167" y="95.2">9013</text>
<text x="181.8" y="91.2">10UF</text>
<text x="183.1" y="93">12</text>
<text x="183.1" y="94.9">13</text>
<text x="199.2" y="93">11</text>
<text x="199.2" y="94.9">14</text>
<text x="213.8" y="94.9">10UF</text>
<text x="20.4" y="97.3">IRQ3</text>
<text x="20.4" y="99.1">IRQ9</text>
<text x="27.5" y="96.5">IRQ3</text>
<text x="27.5" y="98.1">IRQ9</text>
<text x="58.7" y="98.1">SA10</text>
<text x="58.7" y="99.7">SA11</text>
<text x="58.7" y="101.2">SA12</text>
<text x="65.4" y="97">VCC</text>
<text x="71.4" y="96.5">17</text>
<text x="71.4" y="98.1">18</text>
<text x="71.4" y="99.7">19</text>
<text x="71.4" y="101.2">20</text>
<text x="118.8" y="101.2">61</text>
<text x="118.8" y="99.7">62</text>
<text x="118.8" y="98.1">63</text>
<text x="118.8" y="96.5">64</text>
<text x="124.3" y="99.7">LED1</text>
<text x="124.3" y="101.2">LED0</text>
<text x="186" y="98.1">DC-101</text>
<text x="58.7" y="102.8">SA13</text>
<text x="58.7" y="104.7">SA14</text>
<text x="58.7" y="106.3">SA15</text>
<text x="58.7" y="107.9">SA16</text>
<text x="71.4" y="103.1">21</text>
<text x="71.4" y="104.7">22</text>
<text x="71.4" y="106.3">23</text>
<text x="71.4" y="107.9">24</text>
<text x="118.8" y="107.9">57</text>
<text x="118.8" y="106.3">58</text>
<text x="118.8" y="104.7">59</text>
<text x="118.8" y="103.1">60</text>
<text x="122.8" y="102.8">LEDBNC</text>
<text x="124.3" y="104.7">TPIN+</text>
<text x="124.3" y="106.3">TPIN-</text>
<text x="58.7" y="109.4">SA17</text>
<text x="58.7" y="111">SA18</text>
<text x="58.7" y="112.9">SA19</text>
<text x="71.4" y="109.4">25</text>
<text x="71.4" y="111.3">26</text>
<text x="71.4" y="112.9">27</text>
<text x="118.8" y="112.9">54</text>
<text x="118.8" y="111.3">55</text>
<text x="118.8" y="109.4">56</text>
<text x="123.6" y="108.4">VCC</text>
<text x="125.9" y="109.4">RX+</text>
<text x="125.9" y="111">RX-</text>
<text x="125.9" y="112.9">CD+</text>
<text x="163" y="111.3">R62</text>
<text x="167.7" y="111.3">200</text>
<text x="184.4" y="112.9">U43</text>
<text x="235.2" y="112.9">TP1</text>
<text x="58.7" y="116.1">IOR</text>
<text x="58.7" y="117.7">IOW</text>
<text x="71.4" y="114.5">28</text>
<text x="71.4" y="116.1">29</text>
<text x="71.4" y="117.7">20</text>
<text x="118.8" y="117.7">51</text>
<text x="118.8" y="116.1">52</text>
<text x="118.8" y="114.5">53</text>
<text x="122.8" y="117.7">OSCO</text>
<text x="125.9" y="114.5">CD-</text>
<text x="150.5" y="114.5">TPIN-</text>
<text x="150.5" y="117.7">TPIN+</text>
<text x="150.5" y="119.2">TPOUT-</text>
<text x="181.8" y="114.5">6</text>
<text x="181.8" y="116.1">5</text>
<text x="181.8" y="117.7">4</text>
<text x="181.8" y="119.5">3</text>
<text x="204.3" y="114.5">7</text>
<text x="204.3" y="116.1">8</text>
<text x="204.3" y="117.7">9</text>
<text x="204.3" y="119.5">10</text>
<text x="222.8" y="114.5">TPRX-</text>
<text x="222.8" y="117.7">TPRX+</text>
<text x="222.8" y="119.2">TPTX-</text>
<text x="232.8" y="114.5">6</text>
<text x="232.8" y="117.7">3</text>
<text x="232.8" y="119.5">2</text>
<text x="57.1" y="121.1">SA[0..19]</text>
<text x="58.7" y="125.9">SMEMR</text>
<text x="119.3" y="125.9">RTL8019AS</text>
<text x="150.5" y="122.7">TPOUT+</text>
<text x="181.8" y="121.1">2</text>
<text x="181.8" y="122.7">1</text>
<text x="204.3" y="121.1">11</text>
<text x="204.3" y="122.7">12</text>
<text x="222.8" y="122.7">TPTX+</text>
<text x="232.8" y="122.7">1</text>
<text x="58.7" y="127.4">SMEMW</text>
<text x="58.7" y="129.3">RSTDRV</text>
<text x="58.7" y="130.9">AEN</text>
<text x="79.9" y="127.2" transform="rotate(-90 79.9 127.2)">31</text>
<text x="81.5" y="127.2" transform="rotate(-90 81.5 127.2)">32</text>
<text x="83.1" y="127.2" transform="rotate(-90 83.1 127.2)">33</text>
<text x="84.7" y="127.2" transform="rotate(-90 84.7 127.2)">34</text>
<text x="86.5" y="127.2" transform="rotate(-90 86.5 127.2)">35</text>
<text x="88.1" y="127.2" transform="rotate(-90 88.1 127.2)">36</text>
<text x="88.6" y="129.6" transform="rotate(90 88.6 129.6)">SD0</text>
<text x="89.7" y="127.2" transform="rotate(-90 89.7 127.2)">37</text>
<text x="90.2" y="129.6" transform="rotate(90 90.2 129.6)">SD1</text>
<text x="91.3" y="127.2" transform="rotate(-90 91.3 127.2)">38</text>
<text x="91.8" y="129.6" transform="rotate(90 91.8 129.6)">SD2</text>
<text x="92.9" y="127.2" transform="rotate(-90 92.9 127.2)">39</text>
<text x="93.4" y="129.6" transform="rotate(90 93.4 129.6)">SD3</text>
<text x="94.7" y="127.2" transform="rotate(-90 94.7 127.2)">40</text>
<text x="95.2" y="129.6" transform="rotate(90 95.2 129.6)">SD4</text>
<text x="96.3" y="127.2" transform="rotate(-90 96.3 127.2)">41</text>
<text x="96.8" y="129.6" transform="rotate(90 96.8 129.6)">SD5</text>
<text x="97.9" y="127.2" transform="rotate(-90 97.9 127.2)">42</text>
<text x="98.4" y="129.6" transform="rotate(90 98.4 129.6)">SD6</text>
<text x="99.5" y="127.2" transform="rotate(-90 99.5 127.2)">43</text>
<text x="100" y="129.6" transform="rotate(90 100 129.6)">SD7</text>
<text x="101.1" y="127.2" transform="rotate(-90 101.1 127.2)">44</text>
<text x="102.9" y="127.2" transform="rotate(-90 102.9 127.2)">45</text>
<text x="104.5" y="127.2" transform="rotate(-90 104.5 127.2)">46</text>
<text x="104.8" y="130.9">VCC</text>
<text x="106.1" y="127.2" transform="rotate(-90 106.1 127.2)">47</text>
<text x="107.7" y="127.2" transform="rotate(-90 107.7 127.2)">48</text>
<text x="109.3" y="127.2" transform="rotate(-90 109.3 127.2)">49</text>
<text x="111.1" y="127.2" transform="rotate(-90 111.1 127.2)">50</text>
<text x="122.8" y="129.3">OSCI</text>
<text x="122.8" y="130.9">TX+</text>
<text x="173.6" y="127.4">C30</text>
<text x="173.6" y="129">103</text>
<text x="181.8" y="127.4">C31</text>
<text x="181.8" y="129">103</text>
<text x="184.4" y="126.1">20F001N</text>
<text x="211.1" y="127.4">C32</text>
<text x="211.1" y="129">103</text>
<text x="219.3" y="127.4">C33</text>
<text x="219.3" y="129">103</text>
<text x="235.2" y="126.1">UPT</text>
<text x="58.7" y="132.5">IOCHRDY</text>
<text x="58.7" y="135.6">SD[0..7]</text>
<text x="122.8" y="132.5">TX-</text>
<text x="122.8" y="134.1">TPOUT-</text>
<text x="122.8" y="135.6">TPOUT+</text>
<text x="172" y="147.3">LED0</text>
<text x="181" y="145.7">R69</text>
<text x="192.6" y="145.7">D14</text>
<text x="204" y="147.8">VCC</text>
<text x="63.5" y="155.5">Y10</text>
<text x="65.3" y="150.5">OSCO</text>
<text x="93.1" y="153.9">EECS</text>
<text x="93.1" y="155.5">BD5</text>
<text x="99.7" y="153.9">1</text>
<text x="99.7" y="155.5">2</text>
<text x="102.4" y="152.3">U44</text>
<text x="114" y="153.9">8</text>
<text x="114" y="155.5">7</text>
<text x="114.6" y="150.5">VCC</text>
<text x="172" y="155.5">LED1</text>
<text x="181" y="150.7">330</text>
<text x="181" y="153.9">R70</text>
<text x="192.6" y="150.7">LED</text>
<text x="192.6" y="153.9">D15</text>
<text x="63.5" y="156.8">20MHZ X'TAL</text>
<text x="93.1" y="157.1">BD6</text>
<text x="93.1" y="158.7">BD7</text>
<text x="99.7" y="157.1">3</text>
<text x="99.7" y="158.7">4</text>
<text x="114" y="158.7">5</text>
<text x="114" y="157.1">6</text>
<text x="117.7" y="157.1">EEPROM</text>
<text x="181" y="158.9">330</text>
<text x="192.6" y="158.9">LED</text>
<text x="204" y="156">VCC</text>
<text x="65.3" y="162.1">OSCI</text>
<text x="102.4" y="162.1">93C46</text>
<text x="211.4" y="181.7">( D M &amp; P ) J A N Y I N C H A N E L E C T R O N I C S</text>
<text x="239.7" y="181.7">CO.,LTD.</text>
<text x="211.4" y="186.7">Title</text>
<text x="211.4" y="191.5">Size</text>
<text x="218" y="188.3">REALTEK NE2000(RT8019A S) ETHERNET</text>
<text x="218" y="191.5">Document Number</text>
<text x="265.4" y="191.5">Rev</text>
<text x="211.4" y="196.5">Date:</text>
<text x="213" y="193.1">B</text>
<text x="218" y="193.1">SOC3_7.SCH</text>
<text x="218" y="196.5">Thursday, May 0</text>
<text x="229.1" y="196.5">9, 2002</text>
<text x="244.2" y="196.5">Sheet</text>
<text x="252.4" y="196.5">12</text>
<text x="257.2" y="196.5">of</text>
<text x="262.2" y="196.5">19</text>
<text x="267.2" y="193.1">1.0</text>
</g>
<g font-size="1.6" fill="#004080">
<text x="171.2" y="61.3">CD+</text>
<text x="171.2" y="63.1">CD-</text>
<text x="179.7" y="61.3">PCD+</text>
<text x="179.9" y="63.1">PCD-</text>
<text x="208.8" y="61.3">CD+</text>
<text x="208.8" y="63.1">CD-</text>
<text x="216.7" y="63.1">RR+</text>
<text x="217" y="61.3">RR-</text>
<text x="74.3" y="71.3">INT3</text>
<text x="81" y="66.9" transform="rotate(-90 81 66.9)">INT4</text>
<text x="82.5" y="66.9" transform="rotate(-90 82.5 66.9)">INT5</text>
<text x="84.1" y="66.9" transform="rotate(-90 84.1 66.9)">INT6</text>
<text x="85.7" y="66.9" transform="rotate(-90 85.7 66.9)">INT7</text>
<text x="87.6" y="68.4" transform="rotate(-90 87.6 68.4)">IOCS16</text>
<text x="89.2" y="66.9" transform="rotate(-90 89.2 66.9)">SD8</text>
<text x="90.8" y="66.9" transform="rotate(-90 90.8 66.9)">SD9</text>
<text x="92.3" y="67.4" transform="rotate(-90 92.3 67.4)">SD10</text>
<text x="93.9" y="67.4" transform="rotate(-90 93.9 67.4)">SD11</text>
<text x="95.8" y="67.4" transform="rotate(-90 95.8 67.4)">SD12</text>
<text x="97.4" y="67.4" transform="rotate(-90 97.4 67.4)">SD13</text>
<text x="99" y="67.1" transform="rotate(-90 99 67.1)">VDD</text>
<text x="100.5" y="67.4" transform="rotate(-90 100.5 67.4)">SD14</text>
<text x="102.1" y="67.4" transform="rotate(-90 102.1 67.4)">SD15</text>
<text x="104" y="67.1" transform="rotate(-90 104 67.1)">GND</text>
<text x="105.6" y="66.9" transform="rotate(-90 105.6 66.9)">BD0</text>
<text x="107.2" y="66.9" transform="rotate(-90 107.2 66.9)">BD1</text>
<text x="108.7" y="67.1" transform="rotate(-90 108.7 67.1)">GND</text>
<text x="110.3" y="66.9" transform="rotate(-90 110.3 66.9)">BD2</text>
<text x="112.2" y="66.9" transform="rotate(-90 112.2 66.9)">BD3</text>
<text x="114.8" y="71.3">BD4</text>
<text x="171.2" y="66.3">RX+</text>
<text x="171.2" y="67.9">RX-</text>
<text x="171.2" y="71.3">TX+</text>
<text x="179.4" y="66.3">PRX+</text>
<text x="179.7" y="67.9">PRX-</text>
<text x="179.7" y="71.3">PTX+</text>
<text x="208.8" y="66.3">RX+</text>
<text x="208.8" y="67.9">RX-</text>
<text x="208.8" y="71.3">TX+</text>
<text x="216.4" y="66.3">CDS</text>
<text x="217" y="71.3">RXI</text>
<text x="74.3" y="72.9">INT2</text>
<text x="74.3" y="74.5">INT1</text>
<text x="74.3" y="76.1">INT0</text>
<text x="74.3" y="77.7">SA0</text>
<text x="113.8" y="77.7">EECS</text>
<text x="114.8" y="76.1">BD7</text>
<text x="114.8" y="74.5">BD6</text>
<text x="114.8" y="72.9">BD5</text>
<text x="171.2" y="72.9">TX-</text>
<text x="179.9" y="72.9">PTX-</text>
<text x="208.8" y="72.9">TX-</text>
<text x="208.8" y="76.1">VEE</text>
<text x="208.8" y="77.7">VEE</text>
<text x="216.4" y="77.7">HBE</text>
<text x="216.7" y="72.9">TXO</text>
<text x="248.2" y="72.9">1</text>
<text x="248.2" y="74.5">2</text>
<text x="74.3" y="79.6">VDD</text>
<text x="74.3" y="81.1">SA1</text>
<text x="74.3" y="82.7">SA2</text>
<text x="114.3" y="82.7">BA15</text>
<text x="114.3" y="81.1">BA14</text>
<text x="114.6" y="79.6">BCS</text>
<text x="208.8" y="79.6">VEE</text>
<text x="216.4" y="79.6">GND</text>
<text x="74.3" y="84.3">SA3</text>
<text x="74.3" y="85.9">SA4</text>
<text x="74.3" y="87.8">SA5</text>
<text x="74.3" y="89.3">SA6</text>
<text x="114.3" y="89.3">BA18</text>
<text x="114.3" y="85.9">BA17</text>
<text x="114.3" y="84.3">BA16</text>
<text x="114.6" y="87.8">VDD</text>
<text x="186" y="85.9">IN+</text>
<text x="186" y="87.8">IN+</text>
<text x="194.7" y="85.9">OUT+</text>
<text x="194.7" y="87.8">OUT+</text>
<text x="74.3" y="90.9">SA7</text>
<text x="74.3" y="92.5">GND</text>
<text x="74.3" y="94.1">SA8</text>
<text x="74.3" y="96">SA9</text>
<text x="114.3" y="94.1">BA21</text>
<text x="114.3" y="92.5">BA20</text>
<text x="114.3" y="90.9">BA19</text>
<text x="115.6" y="96">JP</text>
<text x="186" y="94.1">IN-</text>
<text x="186" y="96">IN-</text>
<text x="195" y="94.1">OUT-</text>
<text x="195" y="96">OUT-</text>
<text x="74.3" y="97.5">VDD</text>
<text x="74.3" y="99.1">SA10</text>
<text x="74.3" y="100.7">SA11</text>
<text x="114.3" y="100.7">LED1</text>
<text x="114.3" y="99.1">LED2</text>
<text x="115.1" y="97.5">AUI</text>
<text x="74.3" y="102.3">SA12</text>
<text x="74.3" y="104.2">SA13</text>
<text x="74.3" y="105.7">SA14</text>
<text x="74.3" y="107.3">SA15</text>
<text x="112.4" y="104.2">LEDBNC</text>
<text x="114" y="105.7">TPIN+</text>
<text x="114.3" y="107.3">TPIN-</text>
<text x="114.3" y="102.3">LED0</text>
<text x="74.3" y="108.9">SA16</text>
<text x="74.3" y="110.5">SA17</text>
<text x="74.3" y="112.4">SA18</text>
<text x="74.3" y="113.9">SA19</text>
<text x="114.6" y="110.5">RX+</text>
<text x="114.6" y="108.9">VDD</text>
<text x="114.8" y="113.9">CD+</text>
<text x="114.8" y="112.4">RX-</text>
<text x="74.3" y="115.5">GND</text>
<text x="74.3" y="117.1">IOR</text>
<text x="74.3" y="118.7">IOW</text>
<text x="113.8" y="118.7">OSCO</text>
<text x="114.6" y="117.1">GND</text>
<text x="115.1" y="115.5">CD-</text>
<text x="184.1" y="115.5">TPIN-</text>
<text x="184.1" y="117.1">LPFC2</text>
<text x="184.1" y="118.7">TPIN+</text>
<text x="198.7" y="118.7">TPRX+</text>
<text x="199" y="115.5">TPRX-</text>
<text x="199.2" y="117.1">LPFC3</text>
<text x="235.2" y="115.5">TPRX-</text>
<text x="235.2" y="118.7">TPRX+</text>
<text x="81" y="123.7" transform="rotate(-90 81 123.7)">SMEMR</text>
<text x="82.5" y="123.7" transform="rotate(-90 82.5 123.7)">SMEMW</text>
<text x="84.1" y="123.7" transform="rotate(-90 84.1 123.7)">RSTDRV</text>
<text x="85.7" y="123.7" transform="rotate(-90 85.7 123.7)">AEN</text>
<text x="87.6" y="123.7" transform="rotate(-90 87.6 123.7)">IOCHRDY</text>
<text x="89.2" y="123.7" transform="rotate(-90 89.2 123.7)">SD0</text>
<text x="90.8" y="123.7" transform="rotate(-90 90.8 123.7)">SD1</text>
<text x="92.3" y="123.7" transform="rotate(-90 92.3 123.7)">SD2</text>
<text x="93.9" y="123.7" transform="rotate(-90 93.9 123.7)">SD3</text>
<text x="95.8" y="123.7" transform="rotate(-90 95.8 123.7)">SD4</text>
<text x="97.4" y="123.7" transform="rotate(-90 97.4 123.7)">SD5</text>
<text x="99" y="123.7" transform="rotate(-90 99 123.7)">SD6</text>
<text x="100.5" y="123.7" transform="rotate(-90 100.5 123.7)">SD7</text>
<text x="102.1" y="123.7" transform="rotate(-90 102.1 123.7)">GND</text>
<text x="104" y="123.7" transform="rotate(-90 104 123.7)">HD</text>
<text x="105.6" y="123.7" transform="rotate(-90 105.6 123.7)">LD</text>
<text x="107.2" y="123.7" transform="rotate(-90 107.2 123.7)">VDD</text>
<text x="108.7" y="123.7" transform="rotate(-90 108.7 123.7)">TX-</text>
<text x="110.3" y="123.7" transform="rotate(-90 110.3 123.7)">TX+</text>
<text x="112.2" y="123.7" transform="rotate(-90 112.2 123.7)">OSCI</text>
<text x="184.1" y="120.6">TPOUT-</text>
<text x="184.1" y="122.1">LPFC1</text>
<text x="184.1" y="123.7">TPOUT+</text>
<text x="199" y="123.7">TPTX+</text>
<text x="199.2" y="120.6">TPTX-</text>
<text x="199.2" y="122.1">LPFC4</text>
<text x="235.2" y="120.6">TPTX-</text>
<text x="235.2" y="123.7">TPTX+</text>
<text x="102.1" y="155">CS</text>
<text x="109.8" y="155">VCC</text>
<text x="102.1" y="156.5">SK</text>
<text x="102.1" y="158.1">DI</text>
<text x="102.1" y="159.7">DO</text>
<text x="109.8" y="159.7">GND</text>
<text x="109.8" y="158.1">ORG</text>
<text x="110.6" y="156.5">DC</text>
</g>
<g font-size="1.1">
<text x="24.3" y="7.8">8</text>
<text x="57.1" y="7.8">7</text>
<text x="90" y="7.8">6</text>
<text x="122.8" y="7.8">5</text>
<text x="155.6" y="7.8">4</text>
<text x="188.4" y="7.8">3</text>
<text x="221.2" y="7.8">2</text>
<text x="254" y="7.8">1</text>
<text x="6.9" y="32.7">D</text>
<text x="270.9" y="32.7">D</text>
<text x="6.9" y="79.8">C</text>
<text x="270.9" y="79.8">C</text>
<text x="6.9" y="126.9">B</text>
<text x="270.9" y="126.9">B</text>
<text x="6.9" y="174">A</text>
<text x="270.9" y="174">A</text>
<text x="24.3" y="198.1">8</text>
<text x="57.1" y="198.1">7</text>
<text x="90" y="198.1">6</text>
<text x="122.8" y="198.1">5</text>
<text x="155.6" y="198.1">4</text>
<text x="188.4" y="198.1">3</text>
<text x="221.2" y="198.1">2</text>
<text x="254" y="198.1">1</text>
</g>
</svg>
